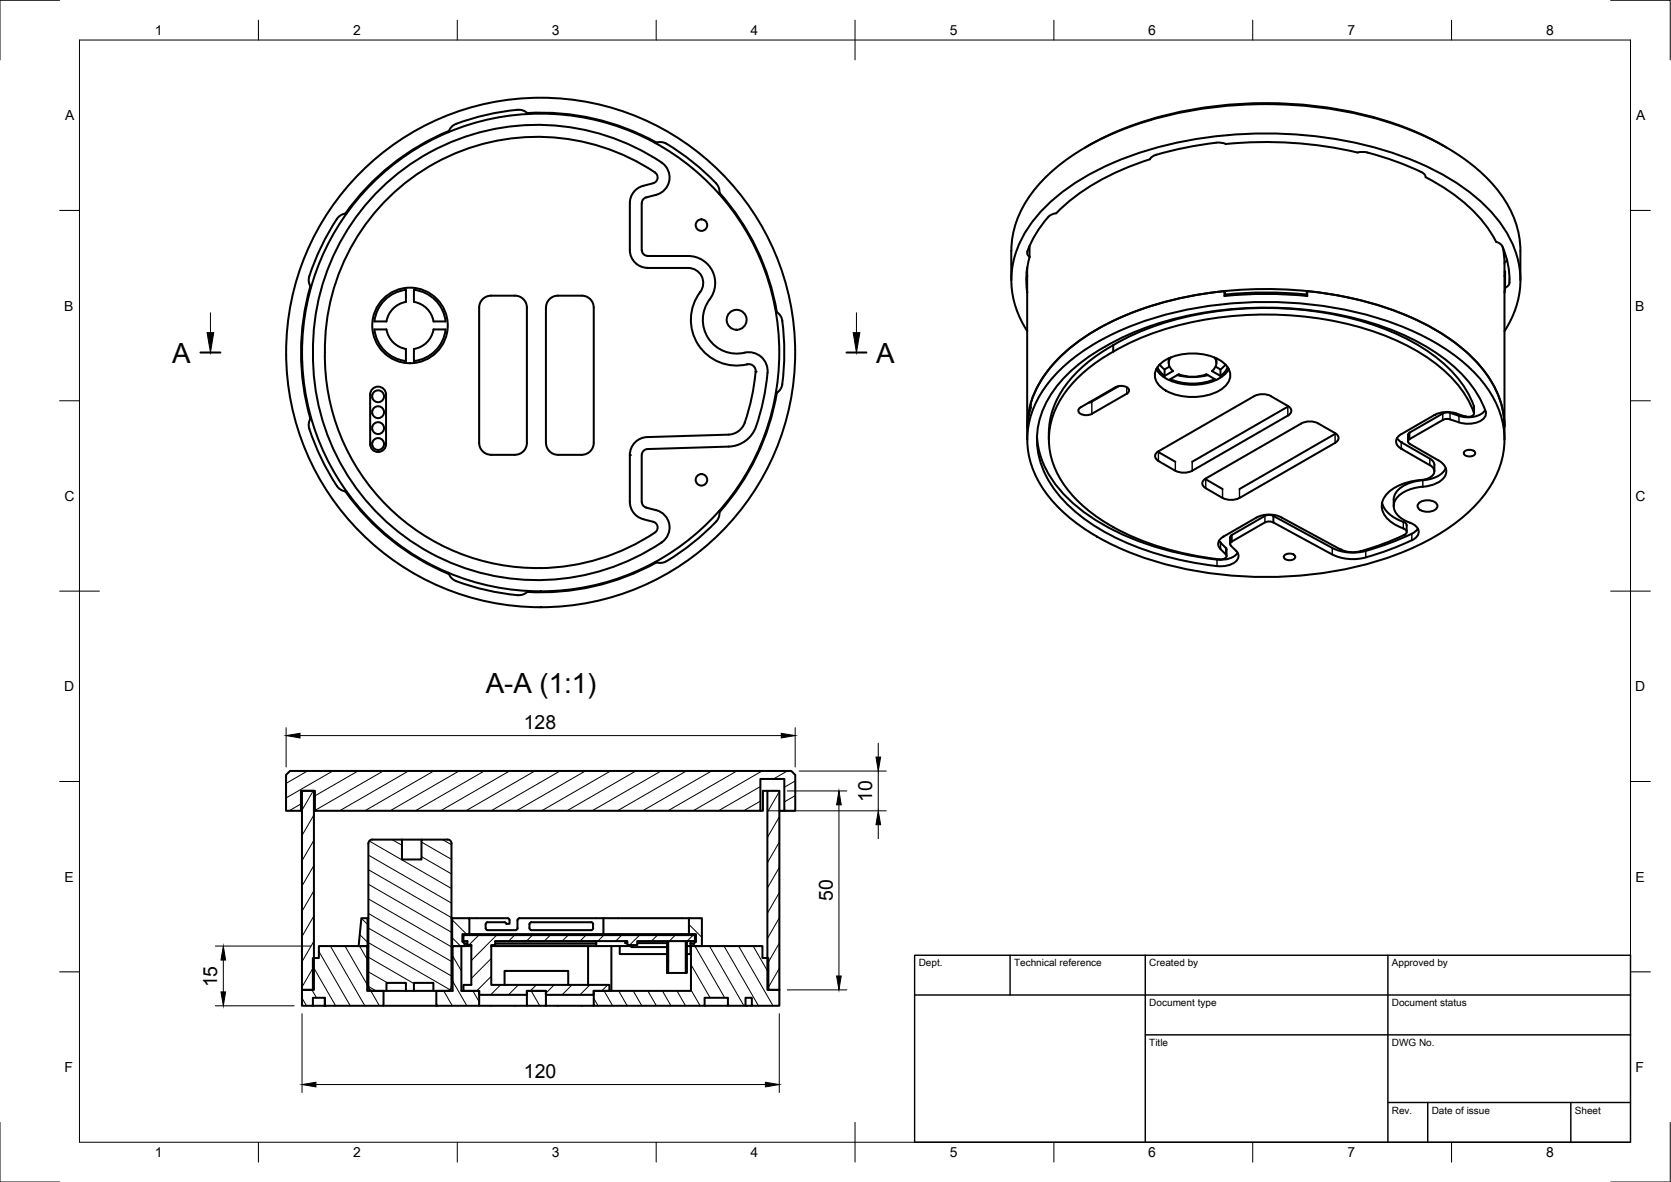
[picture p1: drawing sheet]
<svg xmlns="http://www.w3.org/2000/svg" width="420mm" height="297mm" viewBox="0 0 420 297" stroke-linecap="round" stroke-linejoin="round" font-family="sans-serif">
<!-- layer: Visible -->
<g fill="none" stroke="#000" stroke-width=".51">
<path d="M112.9 32.9a60.3 60.3 0 0 0-26.1 20.8M114.6 31.2l-1.2 .8-.6 1.2M132.6 28.4l-.9-.6a4.4 4.4 0 0 0-2.7-.1 61.3 61.3 0 0 0-14.3 3.4M132.6 28.4l.2 .3M132.6 28.4a60.2 60.2 0 0 1 32.5 7.4M165.1 35.8l-.3 .2M165.1 35.8l1-.1 1.5 .4M167.6 36.1a58.4 58.4 0 0 1 12.8 10.4l.4 .9 .1 1.4M272.9 37.1a88.5 88.5 0 0 1 43-11.2 95.3 95.3 0 0 1 43.6 8.9l4.2 2.3M305.8 35.9l-9 1.5a27.8 27.8 0 0 0-7.2 2.1l-.5 .5a56.3 56.3 0 0 0-23.5 13.6M305.8 35.9h1.5l.9 .3a102.2 102.2 0 0 1 33.1 2.1l1-.1a33.8 33.8 0 0 1 8.6 2.3l6.5 2.7 .9 .7 .2 .6a39.7 39.7 0 0 1 17.7 16.3l.8 .3a2.47 2.47 0 0 1 1.1 1.7 19.7 19.7 0 0 1 1.4 8.5l-.4 .6-.6 .4M86.8 53.7l-1 .3a4.3 4.3 0 0 0-1.8 2.1 61.3 61.3 0 0 0-6.2 13.3"/>
<path d="M87.2 53.7h-.4M161.4 51.1v11.7a1.49 1.49 0 0 0 1.5 1.5h10.2a6.8 6.8 0 0 1 6 3.8 6.8 6.8 0 0 1-.7 7.1 8.6 8.6 0 0 0-.1 10.1 8.6 8.6 0 0 0 9.5 3.2 4.9 4.9 0 0 1 5.1 6.4l-.7 4.5a40.1 40.1 0 0 1-2.9 9.4 7.5 7.5 0 0 1-6.1 3.4l-20.3 .6a1.49 1.49 0 0 0-1.5 1.5v12.2a1.49 1.49 0 0 0 1.1 1M162.5 49.6a1.49 1.49 0 0 0-1.1 1.5M164.7 43.3h.1M164.7 43.3a1.5 1.5 0 0 1 .6 1.5 1.5 1.5 0 0 1-1 1.2 7.1 7.1 0 0 0-5 2.3 4.5 4.5 0 0 0-.9 2.7v11.8a4.5 4.5 0 0 0 4.4 4.5M164.7 43.3a53.5 53.5 0 0 0-56.1-1.8 53.5 53.5 0 0 0-26.9 49.2 53.4 53.4 0 0 0 83 43.1M165 49l-2.5 .6M165 48.9a4.5 4.5 0 0 0 3.3-3.6 4.5 4.5 0 0 0-1.9-4.5 56.5 56.5 0 0 0-59.4-1.9 56.5 56.5 0 0 0-28.3 52.3 56.3 56.3 0 0 0 88.2 44.7 4.5 4.5 0 0 0-1.9-7.7M180.9 48.4a60.3 60.3 0 0 1 14.4 30.1M263.6 54.5a27.5 27.5 0 0 0-5.3 8.7M265.6 53.6l-1 .2-1 .7M77.8 69.4l-.1 1.6 .5 1.2"/>
<path d="M78 71.9a60.3 60.3 0 0 0 0 33.3M104.1 72.8a9 9 0 0 1 7.9 8h-3a6 6 0 0 0-4.9-4.9zM140.3 74.3h6a2.99 2.99 0 0 1 3 3v34M140.3 74.3a2.99 2.99 0 0 0-3 3v34M162.8 67.3h10.2M173 67.3a3.8 3.8 0 0 1 3.4 2.1 3.8 3.8 0 0 1-.3 4M176.1 73.4a11.5 11.5 0 0 0-.5 13.2 11.5 11.5 0 0 0 12.2 5M176.1 73.4h.1M195.1 78.3l.3 .2M195.4 78.5l.7 .7a4.2 4.2 0 0 1 .7 2.6 59.3 59.3 0 0 1-.2 15.3l-.5 .9-.7 .7M254.3 70.4v-7.4a26.2 26.2 0 0 1 8.7-18.6 62 62 0 0 1 26.6-14.3 105.7 105.7 0 0 1 64.5 2.4 54.5 54.5 0 0 1 21.4 14 25.4 25.4 0 0 1 6.8 16.5v7.4M258.1 68.3l.2 1.2"/>
<path d="M258.3 67.2v40M258.3 63.2a1.22 1.22 0 0 0 .6 1.4M258.9 61.8v2.8M258.9 64.6a20.2 20.2 0 0 0-.6 9M307.9 73.2a76.9 76.9 0 0 0-36.1 12.1 31.4 31.4 0 0 0-12.6 15.9M308.1 74l-.2-.8v1.2l4.4-.4 6-.1 6 .1 4.4 .4v-1.2l-.3 1.2M308.1 74v.4M308.1 74l4.4-.3 5.8-.2 5.8 .2 4.4 .3M328.7 73.2a77.4 77.4 0 0 1 35.6 11.8 32.4 32.4 0 0 1 13 16l.9 4.1 .1 2.1a24.2 24.2 0 0 0-7.4-16.6 57.2 57.2 0 0 0-25.3-14.2 99.1 99.1 0 0 0-60.5 2 47.8 47.8 0 0 0-22.4 15.8 22.3 22.3 0 0 0-4.4 13.6M377.9 62.2l.4 4.1v44.2M378.3 69.5l.1-1.3-.1 5.4M378.5 68.3h-.2"/>
<path d="M379 65.5l-.7 .4M93.7 97.7a2 2 0 0 1 2.1-.4 2 2 0 0 1 1.3 1.9v12.4a2 2 0 0 1-2 2 2 2 0 0 1-2-2v-12.4v-.6zM94.1 80.8h3.1a6 6 0 0 1 4.9-4.9v-3.1a9 9 0 0 0-8 8M94.1 82.8a9 9 0 0 0 8 7.9v-3a6 6 0 0 1-4.9-4.9h-3.1M109 82.8h3a8.9 8.9 0 0 1-7.9 7.9v-3a6 6 0 0 0 4.9-4.9zM187.8 91.6a1.75 1.75 0 0 1 2.2 1.8M187.8 91.6h.1M190 93.4a54.3 54.3 0 0 1-2.7 12.8M195.3 98.7a60.3 60.3 0 0 1-14.4 30M195.4 98.7l-.3 .1M258.3 83.2a22.7 22.7 0 0 1 .9-26.9 49 49 0 0 1 20.8-15.4 104.3 104.3 0 0 1 61.5-4.9 71.2 71.2 0 0 1 29.5 13.5 29.2 29.2 0 0 1 11.1 18.1 22.9 22.9 0 0 1-3.8 15.6M266.1 93.4a58.1 58.1 0 0 1 26-14.1 99.4 99.4 0 0 1 59.2 2.3 50.9 50.9 0 0 1 21 13.8 21.8 21.8 0 0 1 4 23.8 36.3 36.3 0 0 1-15.6 15.7 86.9 86.9 0 0 1-42.4 10.1 86.9 86.9 0 0 1-42.4-10.1 36.3 36.3 0 0 1-15.7-15.7 21.2 21.2 0 0 1 2.5-21.8z"/>
<path d="M277.8 87.1a34.7 34.7 0 0 0-15.2 15.1 20.2 20.2 0 0 0 3.4 22 48.5 48.5 0 0 0 21.8 14 73.8 73.8 0 0 0 19.7 4.1 3.8 3.8 0 0 0 3.9-2.5 3.3 3.3 0 0 0-1.9-2.7M277.8 87.1a80 80 0 0 1 38.6-9.8 84.8 84.8 0 0 1 39.6 8.3 37.7 37.7 0 0 1 16.2 14.6l1.4 3.2a2.27 2.27 0 0 1-1.9 2.6l-1.3 .4-1.4 .1a12 12 0 0 1-4.4-1.1M279.9 86.7v1.7M279.9 86.7a32.3 32.3 0 0 0-14.7 14.9 18.7 18.7 0 0 0-1.5 7.2M279.9 88.4a32.3 32.3 0 0 0-14.7 14.8 19.1 19.1 0 0 0 3.3 19.9 45.9 45.9 0 0 0 20.5 13.4 70.3 70.3 0 0 0 18.5 4l.3-.1a.67 .67 0 0 0 .4-1.1l-1.3-1.3M279.9 88.4a76.5 76.5 0 0 1 38.4-9.4 77 77 0 0 1 38.4 9.4 31 31 0 0 1 13.9 15.3M279.9 86.7a76.5 76.5 0 0 1 38.4-9.3 77 77 0 0 1 38.4 9.4 31 31 0 0 1 13.9 15.3M281.3 97l-6.8 3.9-.8 .3M290.7 92.8a8.8 8.8 0 0 0 6.7 3.7 13.3 13.3 0 0 0 10.6-2.4l1-1.3M291 92.3l.7 1.1 1.1 1.1M291.5 91.7a13.3 13.3 0 0 1 11.9-2.5 8 8 0 0 1 5.7 4 4.1 4.1 0 0 1-2.5 5 14.5 14.5 0 0 1-14.4-.7 3.7 3.7 0 0 1-.7-5.8zM291.6 91.6l1.2 1.2"/>
<path d="M293.9 90.1v1.1M294 92.1l-1.2 .7v1.7M294.4 89.8a2.29 2.29 0 0 0 .6 3.4l-2.2 1.3M296 94.3a15.2 15.2 0 0 0 7.7 0M303.3 94a9.8 9.8 0 0 1-6.9 0l-2.2 1.3a14.7 14.7 0 0 0 11.3 0l-2.2-1.2M305.3 89.8a2.29 2.29 0 0 1-.6 3.4l2.2 1.3M305.6 92.1l1.3 .7v1.7M305.9 90.1v1.1M308.1 91.6l-1.2 1.2M308.7 92.3l-.7 1.1-1.1 1.1M315.3 99.6l-24 13.8a1.29 1.29 0 0 0-.9 1.2 1.29 1.29 0 0 0 .9 1.2l4.2 2.5M315.4 99.6l1.7-.5a4.2 4.2 0 0 1 2.5 .5l4.2 2.4a1.29 1.29 0 0 1 .9 1.2 1.29 1.29 0 0 1-.9 1.2l-24 13.9-1.2 .4-1.3 .1-1.8-.5"/>
<path d="M78.2 105a3.5 3.5 0 0 0 0 3.9 58.5 58.5 0 0 0 6.8 13.6l.8 .7 1 .3M93.6 107.2a1.47 1.47 0 0 1 2.5-.5 1.47 1.47 0 0 1-.7 2.4 1.47 1.47 0 0 1-1.8-1.8v-.1M120.5 111.3a2.99 2.99 0 0 0 3 3h6a3 3 0 0 0 3-3M120.5 111.3v-34a2.99 2.99 0 0 1 3-3h6a2.99 2.99 0 0 1 3 3v34M137.3 111.3a2.99 2.99 0 0 0 3 3M149.3 111.3a2.99 2.99 0 0 1-3 3h-6M162.8 109.8a4.5 4.5 0 0 0-4.4 4.6v11.7a4.5 4.5 0 0 0 3.3 4.4M187.3 106.2a4.5 4.5 0 0 1-4.1 3l-20.4 .6M187.3 106.2h.1M259.2 101.2v1.2M259.2 102.4a23.2 23.2 0 0 0-.9 8.1M260.7 109.6a24.5 24.5 0 0 0 9.5 17.2 63.3 63.3 0 0 0 29.5 12.9l6.3 .9a5.8 5.8 0 0 0 5.2-1.7"/>
<path d="M263.7 108.8v1.6M271.7 102.4a.95 .95 0 0 0-.5 1.1 .95 .95 0 0 0 .9 .7l1.5 .1 .9-.3 9.2-5.4a1.15 1.15 0 0 0-.1-1.2 1.15 1.15 0 0 0-1.2-.4h-1l-.9 .3-8.8 5.1M291.3 113.6l4.2 2.4M323.8 102.2l-24 13.8M327.2 106.4l-24 13.9a1.29 1.29 0 0 0-.9 1.2 1.29 1.29 0 0 0 .9 1.2l4.8 2.7 1.9 .2 1.2-.2 24.6-14.1M327.2 106.4l1.8-.5 1.9 .3 4.8 2.6a1.29 1.29 0 0 1 .9 1.3 1.29 1.29 0 0 1-.9 1.2M335.7 109l-24 13.9M351.3 110.1l1 1M352.3 111.1l7.2 4.2M352.4 109.1a1.93 1.93 0 0 0-1.4 1.8 1.93 1.93 0 0 0 1.3 1.9l7.2 4.1M354 109.3v1.6M359.5 116.9a1.68 1.68 0 0 1 1.2 1.7 1.68 1.68 0 0 1-1.4 1.5l-1.9 .5"/>
<path d="M359.5 115.3l.7 .5 .5 1M360.7 116.8v1.7M361.7 115.7a2.88 2.88 0 0 1 2 2.6 2.88 2.88 0 0 1-1.8 2.8l-2.3 .9-1.8 .3M363.5 117.6a6.3 6.3 0 0 1-5.7 3.1M364.6 105.4l-.8-.1-1 .2-8.6 5.1a.62 .62 0 0 0 .3 .9l7.2 4.2M368.2 113.5a1.89 1.89 0 0 1 2.7 .2 1.59 1.59 0 0 1-2.4 .8 .6 .6 0 0 1-.3-1zM368.4 104.7a9.3 9.3 0 0 0-6.5-.9l-1.2 .5-8.3 4.8M370.6 103.7h.1M370.6 102.1h.1M370.6 103.7a1.46 1.46 0 0 1-2.2 1M370.6 102.1v1.8M373.4 103.1a6 6 0 0 1-6.5 1.4l-2.7-.8-1.1 .1-8.6 4.9-.5 .6"/>
<path d="M86.8 123.5a60.3 60.3 0 0 0 26.1 20.8M86.8 123.5h.4M161.7 130.5l2.6 .6a1.49 1.49 0 0 1 1 1.2 1.49 1.49 0 0 1-.6 1.5M162.5 127.6l2.5 .6M180.9 128.4v.3M180.9 128.7l-.1 1a4.4 4.4 0 0 1-1.6 2.3 57.8 57.8 0 0 1-12.1 9.3l-1 .2-1-.2M303.2 120.4l4.2 2.5M306.5 135.9l.4 .5M306.9 136.4l1.5 1.5v1.8M306.9 138a1.89 1.89 0 0 1 .7-3.2l8.3-4.7a7.1 7.1 0 0 1 6.4 0l14.8 8M309.3 135.1v1.6M309.7 134.5v1.6"/>
<path d="M309.7 136.1l-.4 .5 .2 .5M309.7 134.5l-.4 .6M318.1 129.7l-8.4 4.8M318.1 131.3l-8.4 4.8M318.1 131.3l1.3-.2 .8 .2M318.1 129.6l1.3-.2 .8 .3M320.2 131.3l14.8 8M320.2 129.7l14.8 8M320.2 129.7v1.6M322.9 139.6a1.89 1.89 0 0 1 2.8 .2 1.59 1.59 0 0 1-2.5 .7 .6 .6 0 0 1-.3-.9zM337.1 138.1l1.3 .5 1.5 .2 2.3-.3M342.2 138.5h.1"/>
<path d="M347.5 126.4a7.4 7.4 0 0 0 5.4 4.8M352.9 132.8h.1M352.9 131.2h.1M352.9 132.8a.83 .83 0 0 1 .8 .7 .83 .83 0 0 1-.6 .9M352.9 131.2a1.06 1.06 0 0 1 .8 .8v1.7M353.1 134.4l-5.8 2.4-5.2 1.7M356.5 132.8l-.4 .6a48.7 48.7 0 0 1-11.5 4.7 12.2 12.2 0 0 1-9.6-.4M356.8 126.4a3.4 3.4 0 0 1 4.6 .4 1.57 1.57 0 0 1-1.8 1.8 3 3 0 0 1-3.1-1.1v-.7zM357.4 120.6a11.9 11.9 0 0 0-9.4 4.5 4.5 4.5 0 0 0 1.7 6l3.2 1.7M357.4 120.6h.1M357.8 122.3a8.9 8.9 0 0 0-6.9 3.2 3.5 3.5 0 0 0 1.8 5l1.8 .8a2.43 2.43 0 0 1 2.1 3l-.3 .4a10.3 10.3 0 0 1-4.3 2.4l-2 .8a49.6 49.6 0 0 1-8.5 2.5l-2 .1-1.9-.3-2.6-.9M357.8 120.7a8.6 8.6 0 0 0-7 3.4l-.4 1.4v1.7"/>
<path d="M112.8 143.9a3.5 3.5 0 0 0 3 2.5 61.3 61.3 0 0 0 14.4 3.2M132.6 148.7l-.9 .6-1.5 .3M132.8 148.5l-.2 .2M164.8 141.2l.3 .1M165.1 141.3a60.2 60.2 0 0 1-32.5 7.5M71.9 194.7l1-1h126.1l1 1v9.1h-2.8v-8h-6v8h-112v-5.1h-3.5v5.1h-3.8zM75.9 198.7h3v50.1h-3zM193 198.7h-1.2v5.1h-.6M193 198.7h3v50.1h-3zM75.7 203.8h.2M93.6 211h7.5v5h4.9v-5h6.5M93.6 211a1.01 1.01 0 0 0-1 1v36a1.01 1.01 0 0 0 1 1"/>
<path d="M101.1 211h4.9M112.5 211a.97 .97 0 0 1 1 1v36a1.04 1.04 0 0 1-1 1h-8.4M196 203.8h1.2M80.2 237.8h12.1v11.2h4.1v3.8h-14.7v-2.1h-3v2.1h-2.8v-4h2.8v-8h1.5zM90.9 230.7h1.6v7.1h-2.3zM92.6 230.7h-.1v7.1h.1M113.5 237.8h.2M113.5 230.7h.2M113.7 230.7v7.1M113.7 230.7h4.3v4h-1.7v1.9l.5 .6v.6h-3.1zM113.8 237.8h2.2v11.2h4.5v3.8h-10.8v-3.8h4.1zM116.3 236.6h1.2"/>
<path d="M116.5 235h58.2v1.5h-2v8h-.3v-8h-4.4v5h-.3v-5h-7.5v1h-2.5v-1h-33.2v1h-1v10h29.7v1.5h-3.9v1h-12v-1h-4.8v1h-12v-1h-4v-1.5h2v-10h-1v-1h-1zM116.8 237.2h.7M116.8 237.8h1.7M118 230.7h9.6l.5 .3v.3v.9h-.8l-.4-.4h-4.3h-.2l-.3 .4M118 234.7h33.7M123.5 237.8h26.4M124.5 236.6h25.4M124.5 237.2h25.4M133.1 232.2l.1 1.3 .4 .3h15M147.9 237.8v9.7M148.6 231.8l-15-.1-.4 .3-.1 .2M148.6 231.7l.3 .1 .2 .4"/>
<path d="M149.1 232.2v1.1M149.1 233.3v.2l-.5 .3M149.9 237.8h3.8M149.9 236.6v1.2M149.9 236.5v.1M151.7 234.7h21.5M151.7 230.7h-21.1l-.4 .3-.1 2.5-.5 .3h-7l-.4-.3-.1-1.3M151.7 230.7h21.5M151.7 230.7v4M153.5 234.7v.3M153.7 237.8h2.1M153.7 237.8v11.2"/>
<path d="M155.8 237.8v2h11.9M155.8 237.8h2.9M157.2 236.5v.5h.5M158.7 237.5v.5h9M160.2 237h7.5M172.7 237.8h1M173.2 234.7v-4h3.3v7.1h-2.1v-.6l.6-.6M173.2 234.7h1.8v1.9M173.6 237.2v2.6h-.9M173.6 237.2h.8M173.6 236.6h1.4M173.6 236.6v.6"/>
<path d="M173.6 236.5v.1M78.7 252.8h3M81.7 250.7v2.1M93.6 249h3.6v-2h4.9v2M96.4 252.8h13.3M97.2 249h4.9M102.1 249h2M104.1 249v-2h4.9v2M120.5 252.8h12M126.9 247.5v-3.5h16v3.5M132.5 249h4.8v3.8h-4.8zM137.3 252.8h12"/>
<path d="M149.3 249h24.4v-11.2h18v3h1.5v8h2.8v4h-7v-2.1h-1.5v2.1h-4.5v-2.1h-5.8v2.1h-27.9zM167.7 241.5v3h4.7M168 241.5v3M177.2 252.8h5.8M187.5 252.8h1.5"/>
<circle cx="176.4" cy="56.6" r="1.45"/>
<circle cx="95.1" cy="99.6" r="1.5"/>
<circle cx="103.1" cy="81.8" r="9.5"/>
<circle cx="135.9" cy="88.6" r="64"/>
<circle cx="135.9" cy="88.6" r="60"/>
<circle cx="185.2" cy="80.4" r="2.51"/>
<circle cx="95.1" cy="111.6" r="1.5"/>
<circle cx="95.1" cy="103.6" r="1.5"/>
<circle cx="176.4" cy="120.6" r="1.45"/>
</g>
<g fill="#000">
<circle cx="190" cy="93.4" r=".25"/>
<circle cx="158.4" cy="114.4" r=".25"/>
<circle cx="352.3" cy="111.1" r=".25"/>
<circle cx="352.3" cy="112.8" r=".25"/>
<circle cx="360.7" cy="104.3" r=".25"/>
<circle cx="368.4" cy="104.7" r=".25"/>
<circle cx="337.1" cy="138.1" r=".25"/>
<circle cx="353.1" cy="134.4" r=".25"/>
<circle cx="81.7" cy="252.8" r=".25"/>
</g>
<!-- layer: Visible Narrow -->
<g fill="none" stroke="#000" stroke-width=".36">
<path d="M379.5 69.7v1.4M283.3 97.3v1.6M307.2 94.7l-1.4 .8M274.5 100.9v3.1M291.3 113.6v2.3M295.5 116v2.3M299.8 116v2.3M323.8 102.2v2.2M335.7 109v2.3M352.3 111.1v1.7M354.5 108.7v1.6M359.5 115.3v1.6"/>
<path d="M362.8 103.9v1.6M364.6 103.7v1.7M366.8 104.5v1.6M370.6 102.1v1.6M303.2 120.4v2.3M306.9 136.4v1.6M307.4 122.9v2.2M308.2 137.7v1.6M311.7 122.9v2.2M318.1 129.7v1.6M335 137.7v1.6M343.4 138.5v1.6"/>
<path d="M352.8 131.2v1.6M355 134.1v1.7M357.8 120.7v1.6M306 140.6v1.7"/>
</g>
<!-- layer: Border -->
<g fill="none" stroke="#000" stroke-width=".25">
<path d="M15 .1h-15v15M20 10.1h390v276.9h-390zM65 5.1v5M115 5.1v5M165 5.1v5M215 5.1v10M265 5.1v5M315 5.1v5M365 5.1v5M405 .1h15v15M15 52.9h5M410 52.9h5"/>
<path d="M15 100.7h5M410 100.7h5M15 148.6h10M405 148.6h10M15 196.4h5M410 196.4h5M15 244.2h5M410 244.2h5M0 282.1v14.9h15M65 287v5M115 287v5M165 287v5"/>
<path d="M215 282.1v9.9M265 287v5M315 287v5M365 287v5M420 282.1v14.9h-15"/>
</g>
<!-- layer: Hatching -->
<g fill="none" stroke="#000" stroke-width=".25">
<path d="M77.3 193.8l-5.4 3.1M78.7 198.8l-2.8 4.8M83.7 193.8l-11.8 6.7M90 193.8l-10.8 6.2M96.4 193.8l-17.2 9.9M102.7 193.8l-17.3 10M109.1 193.8l-17.4 10M115.4 193.8l-17.3 10M121.8 193.8l-17.4 10M128.1 193.8l-17.3 10M134.5 193.8l-17.4 10M140.8 193.8l-17.3 10"/>
<path d="M147.2 193.8l-17.4 10M153.5 193.8l-17.3 10M159.9 193.8l-17.4 10M166.2 193.8l-17.3 10M172.6 193.8l-17.4 10M178.9 193.8l-17.3 10M185.3 193.8l-17.4 10M191.2 197.7l-10.6 6.1M191.6 193.8l-17.3 10M195.9 199l-3 5.1M198 193.8l-3.5 2M199.9 196.3l-2.7 1.6"/>
<path d="M199.9 199.9l-2.7 1.6M75.7 202l-3 1.8M79 204.8l-3.1 5.1M79 211.1l-3.1 5.2M79 217.5l-3.1 5.1M92.6 218.6l20.9 12M92.6 214.9l20.9 12.1M92.9 211.4l20.6 11.9M98.6 211l2.5 1.4M106 215.3l7.5 4.3M106 211.6l7.5 4.4M111.3 211l2.2 1.3"/>
<path d="M191.2 201.3l-4.2 2.5M195.9 205.3l-3 5.2M195.9 211.7l-3 5.1M195.9 218l-3 5.2M199.9 203.6l-.2 .2M79 223.8l-3.1 5.2M79 230.1l-3.1 5.2M79 236.5l-3.1 5.2M80.2 239.1l7.9 13.7M83.1 237.8l8.6 15M86.7 237.8l5.7 9.7M90.4 237.8l2 3.3"/>
<path d="M90.5 234.9l2 2M90.9 230.8l1.6 1.6M92.6 236.9l20.6 11.9M92.6 233.2l20.9 12.1M92.6 229.6l20.9 12M92.6 225.9l20.9 12.1M92.6 222.2l20.9 12.1M113.7 235.7l2.1 2.1M113.7 231.1l3.6 3.6M117.8 230.8l.2 .2M120.4 235l-2.5 2.5M124.9 235l-6.4 6.4"/>
<path d="M129.4 235l-1.5 1.5M133.9 235l-1.5 1.5M138.4 235l-1.5 1.5M142.9 235l-1.5 1.5M147.3 235l-1.5 1.5M151.8 235l-1.5 1.5M156.3 235l-1.5 1.5M160.8 235l-2.5 2.5M165.3 235l-1.5 1.5M168 236.8l-.3 .3M169.8 235l-1.5 1.5M172.7 236.6l-.3 .3"/>
<path d="M173.2 232.3l3.3 3.2M174.3 235l-1.5 1.5M174.7 237.8l7.5 12.9M176.1 230.8l.4 .3M178.4 237.8l8.6 15M182.1 237.8l8.6 15M185.7 237.8l8.7 15M189.4 237.8l3.8 6.6M195.9 224.3l-3 5.2M195.9 230.7l-3 5.2M195.9 237l-3 5.2M75.9 250.8l1.2 2"/>
<path d="M78.4 248.8l1.2 1.9M78.7 242.9l5.7 9.9M79 242.8l-3.1 5.2M92.6 247.9l2 1.1M92.6 244.2l4.9 2.8M92.6 240.5l11.5 6.7M93.2 249l2.2 3.8M109.7 252.2l.4 .6M111.6 249l2.1 3.8M113.8 246.6l3.6 6.2M113.8 240.2l2.2 3.9M116.9 247.5l-.4 .3"/>
<path d="M118.9 249l1.6 2.7M123.5 240.9l-5 5M123.5 245.3l-3.6 3.7M125.9 247.5l-2.5 2.5M130.3 247.5l-2.5 2.5M132.5 249.9l-.2 .1M133.6 249l2.1 3.8M134.9 247.5l-1.6 1.5M137.2 249l.1 .1M139.3 247.5l-2 2.1M143.8 247.5l-2.5 2.5M148.3 247.5l-2.5 2.5"/>
<path d="M149.3 250.8l1.1 2M151.9 249l2.2 3.8M152.8 247.5l-1.5 1.5M155.6 249l2.1 3.8M159.2 249l2.2 3.8M162.9 249l2.2 3.8M166.6 249l2.1 3.8M168 241.3l-.2 .2M170.2 249l2.2 3.8M172.7 241.1l-.3 .3M173.7 248.7l2.3 4.1M173.7 242.4l4.9 8.3"/>
<path d="M183 252.1l.4 .7M195.7 248.8l.2 .3M195.9 243.4l-3 5.2"/>
</g>
<!-- layer: Annotations -->
<path d="M50.4 88.6h5M212.9 88.6h4.9" fill="none" stroke="#000" stroke-width=".51"/>
<path d="M52.9 78.6v5M215.3 78.6v5" fill="none" stroke="#000" stroke-width=".25"/>
<path d="M52.1 83.6h1.6l-.8 5zM214.5 83.6h1.7l-.9 5z" fill="#000" stroke="#000" stroke-width=".25"/>
<!-- layer: Dimensions -->
<g fill="none" stroke="#000" stroke-width=".25">
<path d="M71.9 182.9v9.9M75.4 184.9h121M198 198.8h14.9M199.9 182.9v9.9M200.9 193.8h21.9M220.8 186.8v3.5M220.8 193.8v10M193.2 203.8h29.6M210.9 202.3v43M220.8 207.2v3.6M54.1 237.8h24.1M54.1 252.8h19.9"/>
<path d="M56.2 241.3v8M75.9 254.7v19.9M195.9 254.7v19.9M198 248.8h14.9M79.4 272.5h113"/>
</g>
<path d="M71.9 184.9l3.5-.6v1.1zM196.4 184.3l3.5 .6-3.5 .5zM220.3 190.3h1.1l-.6 3.5zM210.9 198.8l.6 3.5h-1.1zM220.8 203.8l.6 3.4h-1.1zM56.2 237.8l.5 3.5h-1.1zM55.6 249.3h1.1l-.5 3.5zM210.4 245.3h1.1l-.6 3.5zM75.9 272.5l3.5-.5v1.1zM192.4 272l3.5 .5-3.5 .6z" fill="#000" stroke="#000" stroke-width=".25"/>
<!-- layer: TitleBlock -->
<path d="M230 240.1h180v46.9h-180zM230 250h180M254 240.1v9.9M288 240.1v46.9M349 240.1v46.9M288 260.1h122M349 277.1h61M359 277.1v9.9M395 277.1v9.9" fill="none" stroke="#000" stroke-width=".36"/>
<g font-size="7">
<text x="43.3" y="91.1">A</text>
<text x="220.3" y="91.1">A</text>
<text x="122.1" y="174.1">A-A (1:1)</text>
</g>
<g font-size="4.9">
<text x="131.7" y="183.3">128</text>
<text x="219.3" y="201.6" transform="rotate(-90 219.3 201.6)">10</text>
<text x="209.4" y="226.4" transform="rotate(-90 209.4 226.4)">50</text>
<text x="54.6" y="248.1" transform="rotate(-90 54.6 248.1)">15</text>
<text x="131.7" y="271">120</text>
</g>
<g font-size="3.5">
<text x="39" y="8.8">1</text>
<text x="88.8" y="8.8">2</text>
<text x="138.8" y="8.8">3</text>
<text x="188.7" y="8.8">4</text>
<text x="238.8" y="8.8">5</text>
<text x="288.7" y="8.8">6</text>
<text x="338.8" y="8.8">7</text>
<text x="388.8" y="8.8">8</text>
<text x="16.4" y="30.2">A</text>
<text x="411.4" y="30.2">A</text>
<text x="16.2" y="78">B</text>
<text x="411.2" y="78">B</text>
<text x="16.2" y="125.9">C</text>
<text x="411.2" y="125.9">C</text>
<text x="16.2" y="173.7">D</text>
<text x="411.2" y="173.7">D</text>
<text x="16.2" y="221.6">E</text>
<text x="411.2" y="221.6">E</text>
<text x="16.2" y="269.4">F</text>
<text x="411.2" y="269.4">F</text>
<text x="39" y="290.8">1</text>
<text x="88.8" y="290.8">2</text>
<text x="138.8" y="290.8">3</text>
<text x="188.7" y="290.8">4</text>
<text x="238.8" y="290.8">5</text>
<text x="288.7" y="290.8">6</text>
<text x="338.8" y="290.8">7</text>
<text x="388.8" y="290.8">8</text>
</g>
<g font-size="2.5">
<text x="231" y="242.9">Dept.</text>
<text x="255" y="242.9">Technical reference</text>
<text x="289" y="242.9">Created by</text>
<text x="350" y="242.9">Approved by</text>
<text x="289" y="252.8">Document type</text>
<text x="350" y="252.8">Document status</text>
<text x="289" y="262.9">Title</text>
<text x="350" y="262.9">DWG No.</text>
<text x="350" y="279.9">Rev.</text>
<text x="360" y="279.9">Date of issue</text>
<text x="396" y="279.9">Sheet</text>
</g>
</svg>
